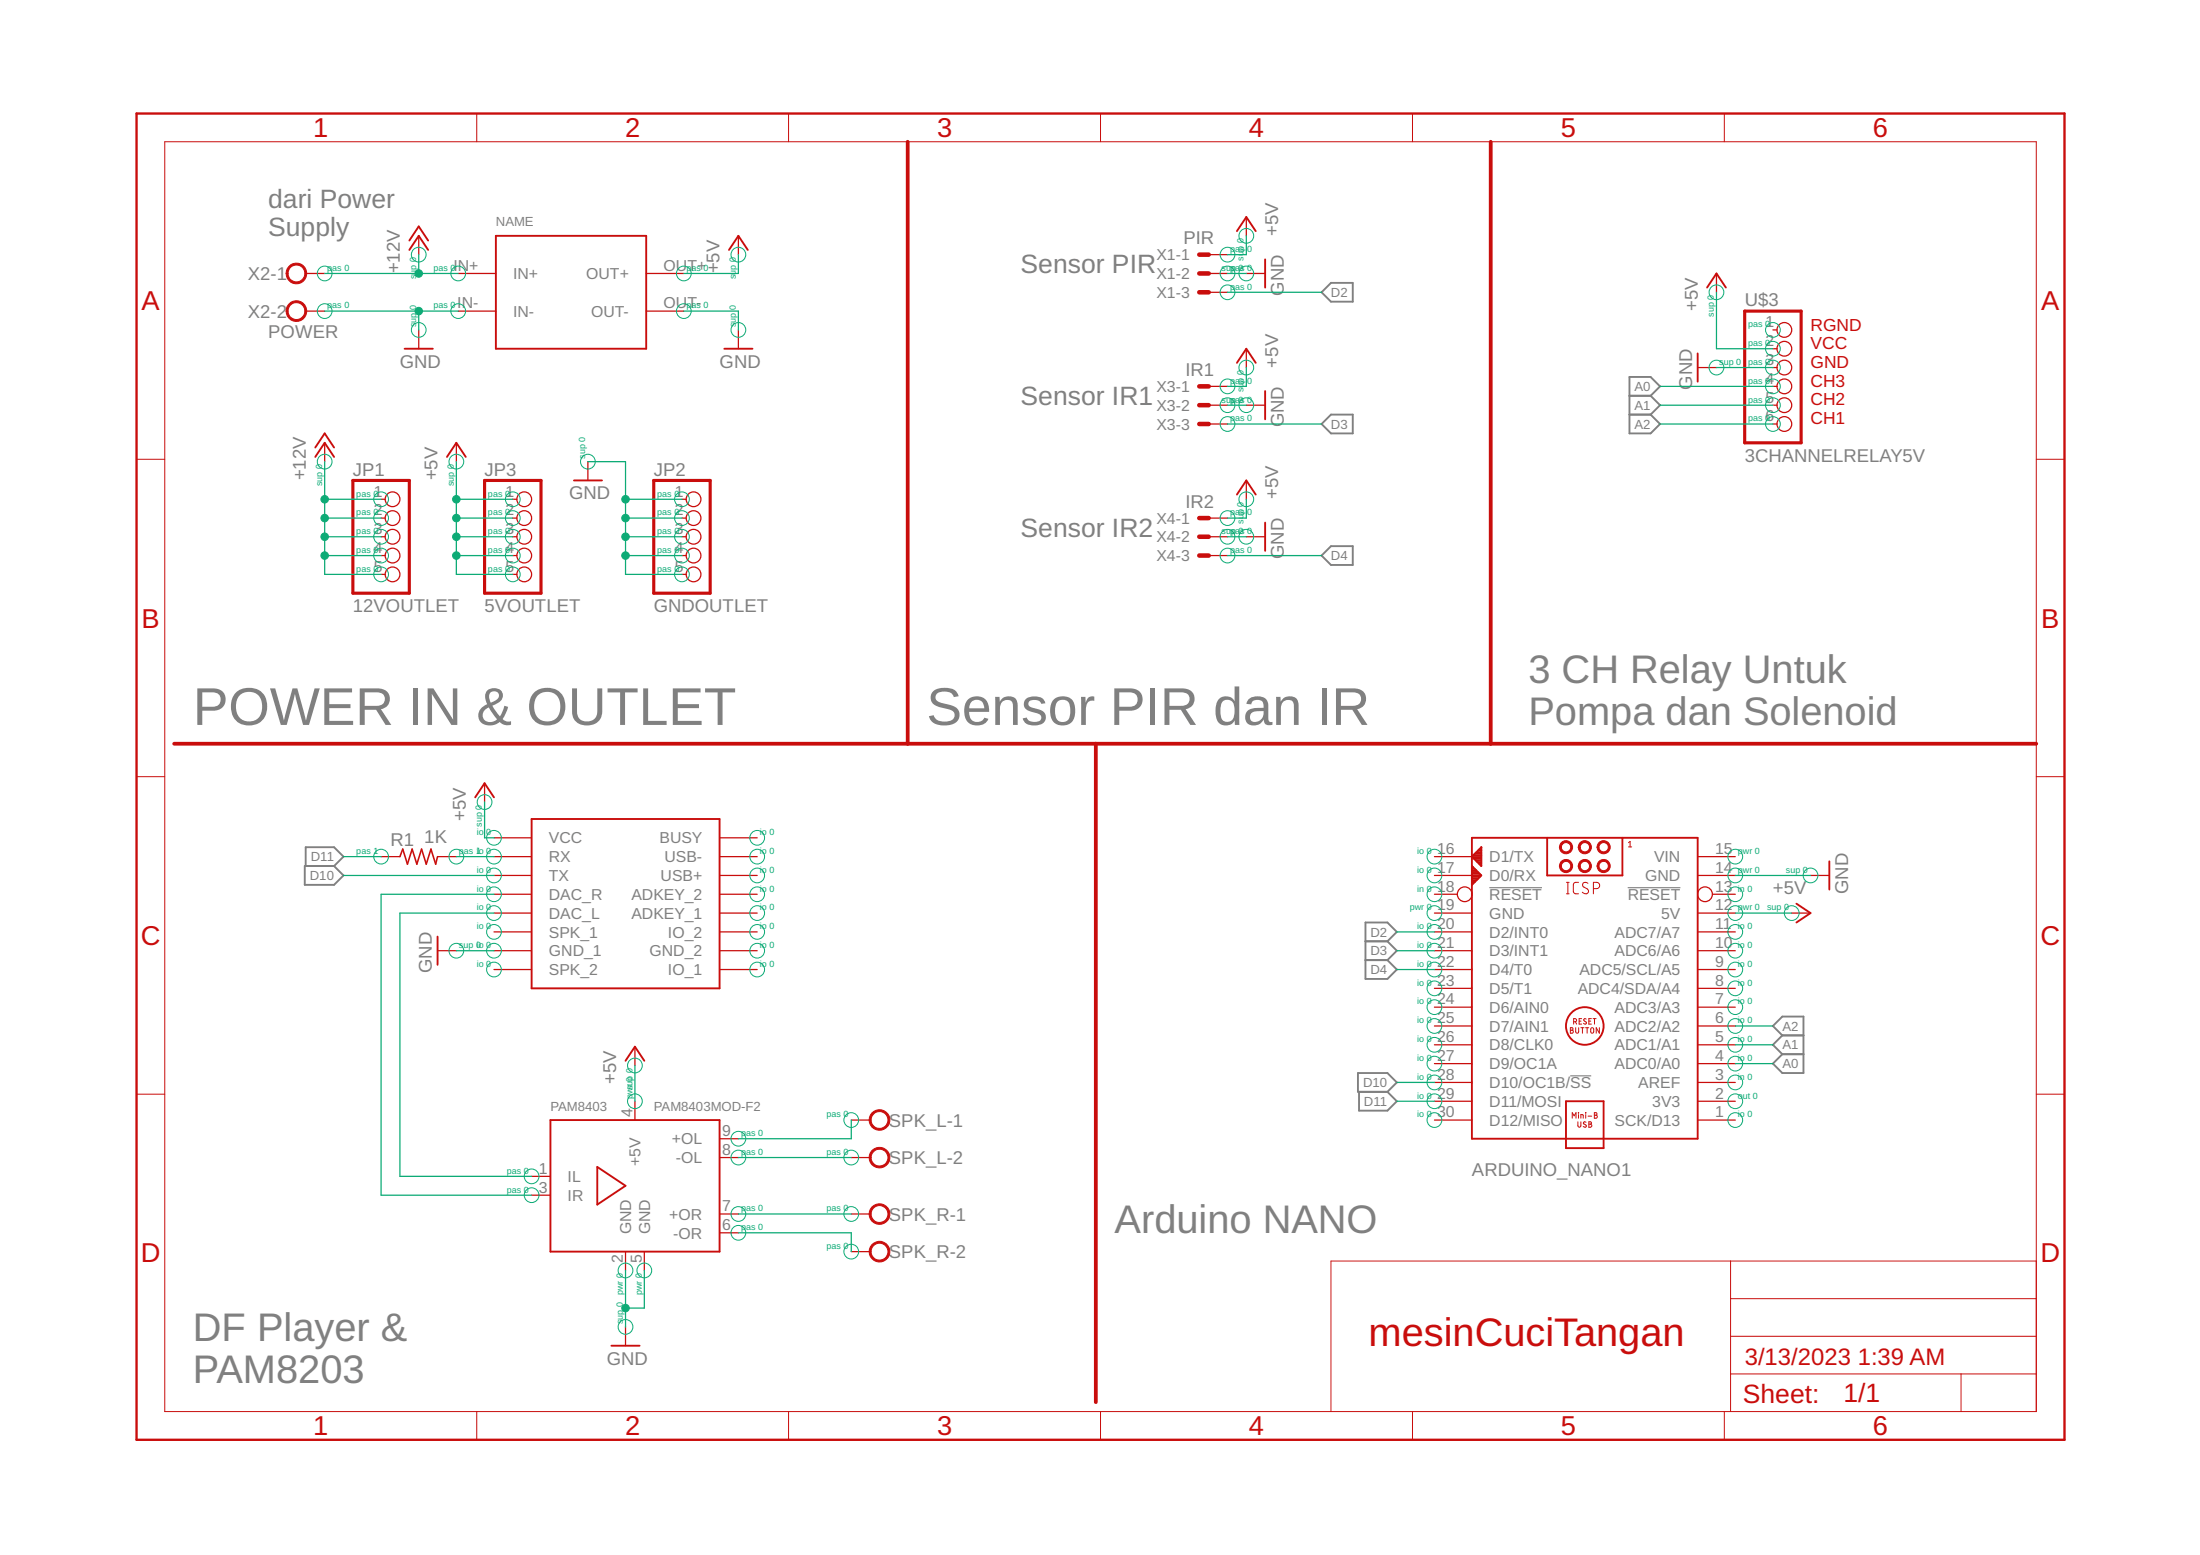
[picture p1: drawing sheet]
<svg xmlns="http://www.w3.org/2000/svg" width="297mm" height="210mm" viewBox="0 0 297 210" stroke-linecap="round" stroke-linejoin="round" font-family="sans-serif">
<path d="M201.1 119.8h7.1M219.8 119.8h7.1M212 145.2h2.8" fill="none" stroke="#808080" stroke-width=".15"/>
<g fill="none" stroke="#808080" stroke-width=".25">
<path d="M179.7 38.2h2.9v2.5h-2.9l-1.3-1.2zM178.4 57.2l1.3-1.2h2.9v2.5h-2.9zM220 56h2.9M220 53.4h2.9M222.9 53.4l1.2-1.2-1.2-1.3h-2.9v7.6h2.9l1.2-1.3-1.2-1.2M222.9 53.4l1.2 1.3-1.2 1.3M178.4 75l1.3-1.3h2.9v2.6h-2.9zM41.1 116.9h4l1.3 1.3-1.3 1.2h-4zM41.3 116.9v-2.5h3.8l1.3 1.2-1.3 1.3M184.4 127.1h2.9M184.4 129.6h2.9M187.3 127.1l1.3-1.3-1.3-1.3h-2.9v7.6h2.9l1.3-1.2-1.3-1.3"/>
<path d="M187.3 127.1l1.3 1.2-1.3 1.3M240.6 139.8l-1.2-1.3 1.2-1.3h2.9v7.6h-2.9l-1.2-1.2 1.2-1.3M240.6 139.8h2.9M240.6 139.8l-1.2 1.2 1.2 1.3M183.3 144.8h4l1.3 1.3-1.3 1.3h-4zM183.5 147.4v2.5h3.8l1.3-1.2-1.3-1.3M240.6 142.3h2.9"/>
</g>
<path d="M122.6 19.1v81.3M201.3 19.1v81.3M23.5 100.4h251.4M148 100.4v88.9" fill="none" stroke="#c90d0c" stroke-width=".51"/>
<path d="M161.9 34.4h1.3M161.9 36.9h1.3M161.9 39.5h1.3M161.9 52.2h1.3M161.9 54.7h1.3M161.9 57.2h1.3M161.9 69.9h1.3M161.9 72.5h1.3M161.9 75h1.3" fill="none" stroke="#c90d0c" stroke-width=".61"/>
<g fill="none" stroke="#c90d0c" stroke-width=".17">
<path d="M41.3 36.9h2.5M56.5 31.8v2.6M61.9 36.9h5.1M87.2 36.9h5.1M99.7 31.8v2.6M163.2 34.4h2.5M163.2 36.9h2.5M163.2 39.5h2.5M168.3 36.9h2.5M168.3 29.3v2.5M231.8 36.9v2.6M41.3 42h2.5"/>
<path d="M43.8 59.8v2.5M56.5 44.5v2.6M61.6 59.8v2.5M61.9 42h5.1M87.2 42h5.1M99.7 44.5v2.6M163.2 52.2h2.5M163.2 54.7h2.5M163.2 57.2h2.5M168.3 54.7h2.5M168.3 47.1v2.5M229.2 49.6h2.6"/>
<path d="M239.4 52.2h.5M239.4 54.7h.5M239.4 57.2h.5M239.4 44.5h.5M239.4 47.1h.5M239.4 49.6h.5M51.5 69.9h.5M51.5 72.5h.5M51.5 75h.5M51.5 67.4h.5M51.5 77.5h.5M69.2 69.9h.6"/>
<path d="M69.2 72.5h.6M69.2 75h.6M69.2 67.4h.6M69.2 77.5h.6M79.4 62.3v2.6M92.1 69.9h.5M92.1 72.5h.5M92.1 75h.5M92.1 67.4h.5M92.1 77.5h.5M163.2 69.9h2.5M163.2 72.5h2.5"/>
<path d="M163.2 75h2.5M168.3 72.5h2.5M168.3 64.9v2.5M51.5 115.6h2.5M59.1 115.6h2.5M65.4 105.7v2.6M66.7 115.6h5.1M66.7 118.2h5.1M66.7 113.1h5.1M97.2 115.6h5M97.2 118.2h5M97.2 113.1h5"/>
<path d="M193.7 115.6h5M193.7 118.2h5M229.2 115.6h5.1M229.2 118.2h5.1M244.5 118.2h2.5M59.1 128.3h2.5M66.7 120.7h5.1M66.7 123.3h5.1M66.7 125.8h5.1M66.7 128.3h5.1M66.7 130.9h5.1M97.2 120.7h5"/>
<path d="M97.2 123.3h5M97.2 125.8h5M97.2 128.3h5M97.2 130.9h5M193.7 120.7h3.1M193.7 123.3h5M193.7 125.8h5M193.7 128.3h5M193.7 130.9h5M193.7 133.4h5M193.7 136h5M193.7 138.5h5"/>
<path d="M229.2 123.3h5.1M229.2 125.8h5.1M229.2 128.3h5.1M229.2 130.9h5.1M229.2 133.4h5.1M229.2 136h5.1M229.2 138.5h5.1M231.2 120.7h3.1M241.9 123.3h2.6M71.8 158.8h2.5M85.7 141.3v2.5M85.7 148.7v2.5"/>
<path d="M97.2 153.7h2.5M97.2 156.3h2.5M114.9 151.2h2.6M114.9 156.3h2.6M193.7 141h5M193.7 143.6h5M193.7 146.1h5M193.7 148.7h5M193.7 151.2h5M229.2 141h5.1M229.2 143.6h5.1M229.2 146.1h5.1"/>
<path d="M229.2 148.7h5.1M229.2 151.2h5.1M71.8 161.3h2.5M84.5 169v2.5M84.5 179.1v2.6M87 169v2.5M97.2 163.9h2.5M97.2 166.4h2.5M114.9 163.9h2.6M114.9 169h2.6"/>
<circle cx="240.9" cy="52.2" r=".99"/>
<circle cx="240.9" cy="49.6" r=".99"/>
<circle cx="240.9" cy="44.5" r=".99"/>
<circle cx="240.9" cy="47.1" r=".99"/>
<circle cx="240.9" cy="54.7" r=".99"/>
<circle cx="240.9" cy="57.2" r=".99"/>
<circle cx="53" cy="69.9" r=".99"/>
<circle cx="53" cy="72.5" r=".99"/>
<circle cx="53" cy="67.4" r=".99"/>
<circle cx="53" cy="77.5" r=".99"/>
<circle cx="53" cy="75" r=".99"/>
<circle cx="70.8" cy="72.5" r=".99"/>
<circle cx="70.8" cy="67.4" r=".99"/>
<circle cx="70.8" cy="75" r=".99"/>
<circle cx="70.8" cy="69.9" r=".99"/>
<circle cx="70.8" cy="77.5" r=".99"/>
<circle cx="93.6" cy="69.9" r=".99"/>
<circle cx="93.6" cy="67.4" r=".99"/>
<circle cx="93.6" cy="72.5" r=".99"/>
<circle cx="93.6" cy="75" r=".99"/>
<circle cx="93.6" cy="77.5" r=".99"/>
<circle cx="197.8" cy="120.7" r=".99"/>
<circle cx="230.2" cy="120.7" r=".99"/>
</g>
<g fill="none" stroke="#c90d0c" stroke-width=".25">
<path d="M55.3 33.7l1.2-1.9 1.3 1.9M55.3 32.5l1.2-1.9 1.3 1.9M67 31.8h20.2v15.3h-20.2zM98.4 33.7l1.3-1.9 1.3 1.9M167 31.2l1.3-1.9 1.2 1.9M170.8 35v3.8M230.5 38.8l1.3-1.9 1.2 1.9M54.6 47.1h3.8M97.8 47.1h3.8M167 49l1.3-1.9 1.2 1.9M170.8 52.8v3.8M229.2 47.7v3.8"/>
<path d="M42.6 61.7l1.2-1.9 1.3 1.9M42.6 60.4l1.2-1.9 1.3 1.9M60.3 61.7l1.3-1.9 1.3 1.9M77.5 64.9h3.8M167 66.8l1.3-1.9 1.2 1.9M170.8 70.5v3.9M64.2 107.6l1.2-1.9 1.3 1.9M71.8 110.6h25.4v22.8h-25.4zM198.7 113.1h30.5v40.6h-30.5zM198.7 115.6l1.3-1.2v2.5zM198.7 116.9l1.3 1.3-1.3 1.2M198.7 119.3h.2"/>
<path d="M198.7 119h.5M198.7 118.8h.7M198.7 118.6h.9M198.7 118.4h1.1M198.7 118.2h1.3M198.7 117.9h1.1M198.7 117.7h.8M198.7 117.5h.6M198.7 117.3h.4M198.7 117h.2M198.8 115.7h1.2M198.9 115.5h1.1"/>
<path d="M199 115.9h1M199.1 115.3h.9M199.3 116.1h.7M199.3 115h.7M199.5 116.4h.5M199.6 114.8h.4M199.7 116.6h.3M199.8 114.6h.2M199.9 116.8h.1M200 114.4h.1M208.9 113.1v5.1h10.2v-5.1M247 116.3v3.8"/>
<path d="M59.1 126.4v3.8M242.5 122l2 1.3-2 1.2M74.3 151.2h22.9v17.8h-22.9zM80.6 157.5l3.9 2.6-3.9 2.5zM84.5 143.2l1.2-1.9 1.3 1.9M211.4 148.7h5.1v6.3h-5.1zM82.5 181.7h3.9"/>
<circle cx="214" cy="138.5" r="2.54"/>
</g>
<g fill="none" stroke="#c90d0c" stroke-width=".14">
<path d="M22.2 19.1h252.7v171.4h-252.7zM64.4 15.3v3.8M106.5 15.3v3.8M148.6 15.3v3.8M190.7 15.3v3.8M232.8 15.3v3.8M18.4 62h3.8M274.9 62h3.8M18.4 104.8h3.8M211.5 119.1h.4M211.7 119.1v1.5M213.1 119.1h-.3a.33 .33 0 0 0-.4 .3v1l.2 .2h.5"/>
<path d="M214.4 119.2a.4 .4 0 0 0-.6-.1 .4 .4 0 0 0-.1 .6l.6 .3a.39 .39 0 0 1 .1 .6 .39 .39 0 0 1-.6-.1l-.2-.1M215.1 120h.5a.42 .42 0 0 0 .4-.5 .42 .42 0 0 0-.4-.4h-.5v1.5M219.9 113.7l.2-.1v.7M219.9 114.3h.4M274.9 104.8h3.8M211.5 120.6h.4M212 138.7l.4 .1v.2l-.2 .1a.2 .2 0 0 1 .2 .2 .2 .2 0 0 1-.2 .2h-.2zM212 139.1h.2M212.5 137.9h.2a.21 .21 0 0 0 .2-.2 .21 .21 0 0 0-.2-.2h-.2v.7M212.7 137.9l.2 .3M212.7 138.7v.6a.2 .2 0 0 0 .2 .2 .2 .2 0 0 0 .2-.2v-.6M213.2 137.8h.3"/>
<path d="M213.4 138.7h.5M213.6 137.5h-.4v.7h.4M213.7 138.7v.8M214.1 138.7h.4M214.2 137.6l-.2-.1-.2 .2 .4 .3v.2h-.2l-.2-.1M214.3 138.7v.8M214.5 137.8h.3M214.9 138.7a.21 .21 0 0 1 .3 .2v.4a.2 .2 0 0 1-.2 .2 .2 .2 0 0 1-.2-.2zM214.9 137.5h-.4v.7h.4M215.1 137.5h.4M215.3 137.5v.7M215.9 138.7v.8l-.4-.8v.8"/>
<path d="M18.4 147.7h3.8M212.3 150.9v-.7l.2 .4 .3-.4v.7M213 151.4l.1 .7a.2 .2 0 0 0 .2 .1 .2 .2 0 0 0 .1-.2v-.6M213.1 150.2h.1M213.1 150.5v.4M213.4 150.9v-.4h.4v.4M214.1 150.2h.1M214.1 150.5v.4M214.1 151.5l-.2-.1-.1 .2 .4 .3v.2l-.2 .1-.2-.1M214.4 150.7h.5M214.5 151.4l.4 .1v.2h-.2a.21 .21 0 0 1 .2 .3 .21 .21 0 0 1-.2 .2h-.2zM214.5 151.7h.2"/>
<path d="M215.3 150.2l.3 .1v.2h-.1l.1 .1v.3h-.3zM215.3 150.5h.2M274.9 147.7h3.8M233.7 170.2v20.3M233.7 175.3h41.2M274.9 170.2h-95.2v20.3M64.4 190.5v3.9M106.5 190.5v3.9M148.6 190.5v3.9M190.7 190.5v3.9M232.8 190.5v3.9M233.7 185.5h41.2"/>
<path d="M233.7 180.4h41.2M264.8 185.5v5"/>
</g>
<g fill="#c90d0c" stroke="#c90d0c" stroke-width=".14">
<path d="M210.7 116.4a.9 .9 0 0 1 1.5 0 .9 .9 0 0 1-.5 1.4 .9 .9 0 0 1-1.2-.9h.3a.64 .64 0 0 1 .9-.6 .64 .64 0 0 1 .2 1 .64 .64 0 0 1-1.1-.2v-.2h-.3z" fill-rule="evenodd"/>
<path d="M213.3 113.8a.9 .9 0 0 1 1.4 .1 .9 .9 0 0 1-.5 1.3 .9 .9 0 0 1-1.1-.8h.2a.64 .64 0 0 1 .9-.6 .64 .64 0 0 1 .2 1 .64 .64 0 0 1-1-.2l-.1-.2h-.2z" fill-rule="evenodd"/>
<path d="M215.8 113.8a.9 .9 0 0 1 1.5 .1 .9 .9 0 0 1-.5 1.3 .9 .9 0 0 1-1.2-.8h.3a.64 .64 0 0 1 .9-.6 .64 .64 0 0 1 .2 1 .64 .64 0 0 1-1.1-.2v-.2h-.3z" fill-rule="evenodd"/>
<path d="M210.7 113.8a.9 .9 0 0 1 1.5 .1 .9 .9 0 0 1-.5 1.3 .9 .9 0 0 1-1.2-.8h.3a.64 .64 0 0 1 .9-.6 .64 .64 0 0 1 .2 1 .64 .64 0 0 1-1.1-.2v-.2h-.3z" fill-rule="evenodd"/>
<path d="M215.8 116.4a.9 .9 0 0 1 1.5 0 .9 .9 0 0 1-.5 1.4 .9 .9 0 0 1-1.2-.9h.3a.64 .64 0 0 1 .9-.6 .64 .64 0 0 1 .2 1 .64 .64 0 0 1-1.1-.2v-.2h-.3z" fill-rule="evenodd"/>
<path d="M213.3 116.4a.9 .9 0 0 1 1.4 0 .9 .9 0 0 1-.5 1.4 .9 .9 0 0 1-1.1-.9h.2a.64 .64 0 0 1 .9-.6 .64 .64 0 0 1 .2 1 .64 .64 0 0 1-1-.2l-.1-.2h-.2z" fill-rule="evenodd"/>
<path d="M39 36a1.39 1.39 0 0 1 2.2 .2 1.39 1.39 0 0 1-.8 2.1 1.39 1.39 0 0 1-1.8-1.4h.3a1.14 1.14 0 0 1 1.6-1.1 1.14 1.14 0 0 1 .3 1.9 1.14 1.14 0 0 1-1.9-.5v-.3h-.3l.2-.7z" fill-rule="evenodd"/>
<path d="M39 41a1.39 1.39 0 0 1 2.2 .3 1.39 1.39 0 0 1-.8 2 1.39 1.39 0 0 1-1.8-1.3h.3a1.14 1.14 0 0 1 1.6-1.1 1.14 1.14 0 0 1 .3 1.9 1.14 1.14 0 0 1-1.9-.5v-.3h-.3l.2-.7z" fill-rule="evenodd"/>
<path d="M117.7 150.2a1.4 1.4 0 0 1 2.3 .3 1.4 1.4 0 0 1-.9 2 1.4 1.4 0 0 1-1.8-1.3h.3a1.15 1.15 0 0 1 1.6-1.1 1.15 1.15 0 0 1 .3 1.9 1.15 1.15 0 0 1-1.9-.5v-.3h-.3l.1-.4z" fill-rule="evenodd"/>
<path d="M117.7 155.3a1.4 1.4 0 0 1 2.3 .2 1.4 1.4 0 0 1-.9 2.1 1.4 1.4 0 0 1-1.8-1.3h.3a1.15 1.15 0 0 1 1.6-1.1 1.15 1.15 0 0 1 .3 1.9 1.15 1.15 0 0 1-1.9-.6v-.2h-.3l.2-.7z" fill-rule="evenodd"/>
<path d="M117.7 162.9a1.4 1.4 0 0 1 2.3 .3 1.4 1.4 0 0 1-.9 2 1.4 1.4 0 0 1-1.8-1.3h.3a1.15 1.15 0 0 1 1.6-1.1 1.15 1.15 0 0 1 .3 1.9 1.15 1.15 0 0 1-1.9-.5v-.3h-.3l.2-.7z" fill-rule="evenodd"/>
<path d="M117.7 168a1.4 1.4 0 0 1 2.3 .2 1.4 1.4 0 0 1-.9 2.1 1.4 1.4 0 0 1-1.8-1.3h.3a1.15 1.15 0 0 1 1.6-1.1 1.15 1.15 0 0 1 .3 1.9 1.15 1.15 0 0 1-1.9-.6v-.2h-.3l.2-.7z" fill-rule="evenodd"/>
</g>
<path d="M235.6 42h7.6v17.8h-7.6zM47.6 64.9h7.7v15.2h-7.7zM65.4 64.9h7.6v15.2h-7.6zM88.3 64.9h7.6v15.2h-7.6z" fill="none" stroke="#c90d0c" stroke-width=".42"/>
<path d="M54 115.6l.4-1 .6 2 .6-2 .7 2 .6-2 .7 2 .6-2 .6 2 .3-1" fill="none" stroke="#c90d0c" stroke-width=".21"/>
<path d="M18.4 15.3h260.3v179.1h-260.3z" fill="none" stroke="#c90d0c" stroke-width=".32"/>
<g fill="none" stroke="#0dab76" stroke-width=".14">
<circle cx="43.8" cy="36.9" r=".99"/>
<circle cx="56.5" cy="34.4" r=".99"/>
<circle cx="61.9" cy="36.9" r=".99"/>
<circle cx="92.3" cy="36.9" r=".99"/>
<circle cx="99.7" cy="34.4" r=".99"/>
<circle cx="165.7" cy="34.4" r=".99"/>
<circle cx="165.7" cy="36.9" r=".99"/>
<circle cx="165.7" cy="39.5" r=".99"/>
<circle cx="168.3" cy="36.9" r=".99"/>
<circle cx="168.3" cy="31.8" r=".99"/>
<circle cx="231.8" cy="39.5" r=".99"/>
<circle cx="43.8" cy="42" r=".99"/>
<circle cx="56.5" cy="44.5" r=".99"/>
<circle cx="61.9" cy="42" r=".99"/>
<circle cx="92.3" cy="42" r=".99"/>
<circle cx="99.7" cy="44.5" r=".99"/>
<circle cx="165.7" cy="54.7" r=".99"/>
<circle cx="165.7" cy="52.2" r=".99"/>
<circle cx="165.7" cy="57.2" r=".99"/>
<circle cx="168.3" cy="54.7" r=".99"/>
<circle cx="168.3" cy="49.6" r=".99"/>
<circle cx="231.8" cy="49.6" r=".99"/>
<circle cx="239.4" cy="49.6" r=".99"/>
<circle cx="239.4" cy="44.5" r=".99"/>
<circle cx="239.4" cy="47.1" r=".99"/>
<circle cx="239.4" cy="52.2" r=".99"/>
<circle cx="239.4" cy="54.7" r=".99"/>
<circle cx="239.4" cy="57.2" r=".99"/>
<circle cx="43.8" cy="62.3" r=".99"/>
<circle cx="51.5" cy="72.5" r=".99"/>
<circle cx="51.5" cy="67.4" r=".99"/>
<circle cx="51.5" cy="75" r=".99"/>
<circle cx="51.5" cy="69.9" r=".99"/>
<circle cx="51.5" cy="77.5" r=".99"/>
<circle cx="61.6" cy="62.3" r=".99"/>
<circle cx="69.2" cy="77.5" r=".99"/>
<circle cx="69.2" cy="67.4" r=".99"/>
<circle cx="69.2" cy="69.9" r=".99"/>
<circle cx="69.2" cy="72.5" r=".99"/>
<circle cx="69.2" cy="75" r=".99"/>
<circle cx="79.4" cy="62.3" r=".99"/>
<circle cx="92.1" cy="72.5" r=".99"/>
<circle cx="92.1" cy="67.4" r=".99"/>
<circle cx="92.1" cy="69.9" r=".99"/>
<circle cx="92.1" cy="77.5" r=".99"/>
<circle cx="92.1" cy="75" r=".99"/>
<circle cx="165.7" cy="72.5" r=".99"/>
<circle cx="165.7" cy="75" r=".99"/>
<circle cx="165.7" cy="69.9" r=".99"/>
<circle cx="168.3" cy="72.5" r=".99"/>
<circle cx="168.3" cy="67.4" r=".99"/>
<circle cx="51.5" cy="115.6" r=".99"/>
<circle cx="61.6" cy="115.6" r=".99"/>
<circle cx="65.4" cy="108.3" r=".99"/>
<circle cx="66.7" cy="113.1" r=".99"/>
<circle cx="66.7" cy="115.6" r=".99"/>
<circle cx="66.7" cy="118.2" r=".99"/>
<circle cx="102.2" cy="113.1" r=".99"/>
<circle cx="102.2" cy="118.2" r=".99"/>
<circle cx="102.2" cy="115.6" r=".99"/>
<circle cx="193.7" cy="118.2" r=".99"/>
<circle cx="193.7" cy="115.6" r=".99"/>
<circle cx="234.3" cy="118.2" r=".99"/>
<circle cx="234.3" cy="115.6" r=".99"/>
<circle cx="244.5" cy="118.2" r=".99"/>
<circle cx="61.6" cy="128.3" r=".99"/>
<circle cx="66.7" cy="123.3" r=".99"/>
<circle cx="66.7" cy="128.3" r=".99"/>
<circle cx="66.7" cy="120.7" r=".99"/>
<circle cx="66.7" cy="125.8" r=".99"/>
<circle cx="66.7" cy="130.9" r=".99"/>
<circle cx="102.2" cy="123.3" r=".99"/>
<circle cx="102.2" cy="128.3" r=".99"/>
<circle cx="102.2" cy="130.9" r=".99"/>
<circle cx="102.2" cy="125.8" r=".99"/>
<circle cx="102.2" cy="120.7" r=".99"/>
<circle cx="193.7" cy="136" r=".99"/>
<circle cx="193.7" cy="123.3" r=".99"/>
<circle cx="193.7" cy="133.4" r=".99"/>
<circle cx="193.7" cy="138.5" r=".99"/>
<circle cx="193.7" cy="120.7" r=".99"/>
<circle cx="193.7" cy="125.8" r=".99"/>
<circle cx="193.7" cy="128.3" r=".99"/>
<circle cx="193.7" cy="130.9" r=".99"/>
<circle cx="234.3" cy="136" r=".99"/>
<circle cx="234.3" cy="130.9" r=".99"/>
<circle cx="234.3" cy="125.8" r=".99"/>
<circle cx="234.3" cy="123.3" r=".99"/>
<circle cx="234.3" cy="120.7" r=".99"/>
<circle cx="234.3" cy="133.4" r=".99"/>
<circle cx="234.3" cy="128.3" r=".99"/>
<circle cx="234.3" cy="138.5" r=".99"/>
<circle cx="241.9" cy="123.3" r=".99"/>
<circle cx="71.8" cy="158.8" r=".99"/>
<circle cx="85.7" cy="148.7" r=".99"/>
<circle cx="85.7" cy="143.8" r=".99"/>
<circle cx="99.7" cy="153.7" r=".99"/>
<circle cx="99.7" cy="156.3" r=".99"/>
<circle cx="114.9" cy="151.2" r=".99"/>
<circle cx="114.9" cy="156.3" r=".99"/>
<circle cx="193.7" cy="146.1" r=".99"/>
<circle cx="193.7" cy="143.6" r=".99"/>
<circle cx="193.7" cy="141" r=".99"/>
<circle cx="193.7" cy="148.7" r=".99"/>
<circle cx="193.7" cy="151.2" r=".99"/>
<circle cx="234.3" cy="151.2" r=".99"/>
<circle cx="234.3" cy="148.7" r=".99"/>
<circle cx="234.3" cy="146.1" r=".99"/>
<circle cx="234.3" cy="143.6" r=".99"/>
<circle cx="234.3" cy="141" r=".99"/>
<circle cx="71.8" cy="161.3" r=".99"/>
<circle cx="84.5" cy="171.5" r=".99"/>
<circle cx="84.5" cy="179.1" r=".99"/>
<circle cx="87" cy="171.5" r=".99"/>
<circle cx="99.7" cy="166.4" r=".99"/>
<circle cx="99.7" cy="163.9" r=".99"/>
<circle cx="114.9" cy="169" r=".99"/>
<circle cx="114.9" cy="163.9" r=".99"/>
</g>
<g fill="none" stroke="#0dab76" stroke-width=".17">
<path d="M43.8 36.9h18.1M56.5 34.4v2.5M99.7 34.4v2.5h-7.4M165.7 36.9h2.6M165.7 39.5h12.7M168.3 31.8v2.6h-2.6M231.8 39.5v7.6h7.6M43.8 42h18.1M56.5 42v2.5M92.3 42h7.4v2.5M165.7 54.7h2.6M165.7 57.2h12.7"/>
<path d="M168.3 49.6v2.6h-2.6M224.1 54.7h15.3M224.1 52.2h15.3M224.1 57.2h15.3M231.8 49.6h7.6M43.8 62.3v15.2h7.7M43.8 67.4h7.7M43.8 69.9h7.7M43.8 72.5h7.7M43.8 75h7.7M61.6 62.3v15.2h7.6M61.6 67.4h7.6"/>
<path d="M61.6 69.9h7.6M61.6 72.5h7.6M61.6 75h7.6M79.4 62.3h5.1v15.2h7.6M84.5 67.4h7.6M84.5 69.9h7.6M84.5 72.5h7.6M84.5 75h7.6M165.7 72.5h2.6M165.7 75h12.7M168.3 67.4v2.5h-2.6M46.4 118.2h20.3"/>
<path d="M46.4 115.6h5.1M61.6 115.6h5.1M65.4 108.3v4.8h1.3M234.3 118.2h10.2M61.6 128.3h5.1M66.7 123.3h-12.7v35.5h17.8M66.7 120.7h-15.2v40.6h20.3M188.6 128.3h5.1M188.6 125.8h5.1M188.6 130.9h5.1M234.3 123.3h7.6M234.3 138.5h5.1"/>
<path d="M85.7 143.8v4.9M99.7 156.3h15.2M114.9 151.2v2.5h-15.2M188.6 146.1h5.1M188.6 148.7h5.1M234.3 141h5.1M234.3 143.6h5.1M84.5 171.5v7.6M87 171.5v5.1h-2.5M99.7 163.9h15.2M99.7 166.4h15.2v2.6"/>
</g>
<g fill="#0dab76" stroke="#0dab76" stroke-width=".14">
<circle cx="56.5" cy="36.9" r=".51"/>
<circle cx="43.8" cy="67.4" r=".51"/>
<circle cx="43.8" cy="69.9" r=".51"/>
<circle cx="43.8" cy="72.5" r=".51"/>
<circle cx="43.8" cy="75" r=".51"/>
<circle cx="56.5" cy="42" r=".51"/>
<circle cx="84.5" cy="67.4" r=".51"/>
<circle cx="84.5" cy="69.9" r=".51"/>
<circle cx="84.5" cy="72.5" r=".51"/>
<circle cx="84.5" cy="75" r=".51"/>
<circle cx="84.5" cy="176.6" r=".51"/>
<circle cx="61.6" cy="67.4" r=".51"/>
<circle cx="61.6" cy="69.9" r=".51"/>
<circle cx="61.6" cy="72.5" r=".51"/>
<circle cx="61.6" cy="75" r=".51"/>
</g>
<g font-size="7.2" fill="#808080">
<text x="26.1" y="97.9">POWER IN &amp; OUTLET</text>
<text x="125.1" y="97.9">Sensor PIR dan IR</text>
</g>
<g font-size="5.4" fill="#808080">
<text x="206.4" y="92.1">3 CH Relay Untuk</text>
<text x="206.4" y="97.9">Pompa dan Solenoid</text>
<text x="150.5" y="166.4">Arduino NANO</text>
<text x="26.1" y="181">DF Player &amp;</text>
<text x="26.1" y="186.7">PAM8203</text>
</g>
<text font-size="5.4" fill="#c90d0c" x="184.8" y="181.7">mesinCuciTangan</text>
<g font-size="3.7" fill="#c90d0c">
<text x="42.3" y="18.5">1</text>
<text x="84.4" y="18.5">2</text>
<text x="126.5" y="18.5">3</text>
<text x="168.6" y="18.5">4</text>
<text x="210.7" y="18.5">5</text>
<text x="252.9" y="18.5">6</text>
<text x="19.1" y="41.9">A</text>
<text x="275.6" y="41.9">A</text>
<text x="19.1" y="84.7">B</text>
<text x="275.6" y="84.7">B</text>
<text x="19" y="127.6">C</text>
<text x="275.5" y="127.6">C</text>
<text x="19" y="170.4">D</text>
<text x="275.5" y="170.4">D</text>
<text x="42.3" y="193.7">1</text>
<text x="84.4" y="193.7">2</text>
<text x="126.5" y="193.7">3</text>
<text x="168.6" y="193.7">4</text>
<text x="210.7" y="193.7">5</text>
<text x="252.9" y="193.7">6</text>
</g>
<g font-size="3.6" fill="#808080">
<text x="36.2" y="28">dari Power</text>
<text x="36.2" y="31.8">Supply</text>
<text x="137.8" y="36.9">Sensor PIR</text>
<text x="137.8" y="54.7">Sensor IR1</text>
<text x="137.8" y="72.5">Sensor IR2</text>
</g>
<g font-size="3.6" fill="#c90d0c">
<text x="235.3" y="189.4">Sheet:</text>
<text x="248.9" y="189.3">1/1</text>
</g>
<g font-size="3.2" fill="#c90d0c">
<text x="235.6" y="184.2">3/13/2023</text>
<text x="250.8" y="184.2">1:39 AM</text>
</g>
<g font-size="2.5" fill="#808080">
<text x="159.8" y="33">PIR</text>
<text x="172.6" y="31.8" transform="rotate(-90 172.6 31.8)">+5V</text>
<text x="33.5" y="37.8">X2-1</text>
<text x="54" y="36.9" transform="rotate(-90 54 36.9)">+12V</text>
<text x="97.2" y="36.9" transform="rotate(-90 97.2 36.9)">+5V</text>
<text x="173.3" y="39.9" transform="rotate(-90 173.3 39.9)">GND</text>
<text x="229.2" y="42" transform="rotate(-90 229.2 42)">+5V</text>
<text x="235.6" y="41.4">U$3</text>
<text x="33.5" y="42.9">X2-2</text>
<text x="36.2" y="45.7">POWER</text>
<text x="54" y="49.6">GND</text>
<text x="97.2" y="49.6">GND</text>
<text x="160.1" y="50.8">IR1</text>
<text x="172.6" y="49.6" transform="rotate(-90 172.6 49.6)">+5V</text>
<text x="228.5" y="52.6" transform="rotate(-90 228.5 52.6)">GND</text>
<text x="173.3" y="57.7" transform="rotate(-90 173.3 57.7)">GND</text>
<text x="41.3" y="64.8" transform="rotate(-90 41.3 64.8)">+12V</text>
<text x="47.6" y="64.2">JP1</text>
<text x="59.1" y="64.8" transform="rotate(-90 59.1 64.8)">+5V</text>
<text x="65.4" y="64.2">JP3</text>
<text x="88.3" y="64.2">JP2</text>
<text x="235.6" y="62.3">3CHANNELRELAY5V</text>
<text x="76.8" y="67.4">GND</text>
<text x="160.1" y="68.5">IR2</text>
<text x="172.6" y="67.4" transform="rotate(-90 172.6 67.4)">+5V</text>
<text x="173.3" y="75.5" transform="rotate(-90 173.3 75.5)">GND</text>
<text x="47.6" y="82.6">12VOUTLET</text>
<text x="65.4" y="82.6">5VOUTLET</text>
<text x="88.3" y="82.6">GNDOUTLET</text>
<text x="57.3" y="113.9">1K</text>
<text x="62.9" y="110.8" transform="rotate(-90 62.9 110.8)">+5V</text>
<text x="52.7" y="114.1">R1</text>
<text x="239.4" y="120.7">+5V</text>
<text x="249.5" y="120.7" transform="rotate(-90 249.5 120.7)">GND</text>
<text x="58.3" y="131.3" transform="rotate(-90 58.3 131.3)">GND</text>
<text x="83.2" y="146.4" transform="rotate(-90 83.2 146.4)">+5V</text>
<text x="120" y="152.1">SPK_L-1</text>
<text x="120" y="157.2">SPK_L-2</text>
<text x="198.7" y="158.8">ARDUINO_NANO1</text>
<text x="120" y="164.8">SPK_R-1</text>
<text x="120" y="169.8">SPK_R-2</text>
<text x="81.9" y="184.2">GND</text>
</g>
<g font-size="2.3" fill="#c90d0c">
<text x="244.5" y="44.6">RGND</text>
<text x="244.5" y="47.2">VCC</text>
<text x="244.5" y="49.7">GND</text>
<text x="244.5" y="52.2">CH3</text>
<text x="244.5" y="54.7">CH2</text>
<text x="244.5" y="57.2">CH1</text>
</g>
<g font-size="2.1" fill="#808080">
<text x="156.1" y="35.1">X1-1</text>
<text x="61.2" y="36.6">IN+</text>
<text x="61.7" y="41.6">IN-</text>
<text x="69.3" y="37.7">IN+</text>
<text x="79.1" y="37.7">OUT+</text>
<text x="89.6" y="36.6">OUT+</text>
<text x="89.6" y="41.6">OUT-</text>
<text x="156.1" y="37.7">X1-2</text>
<text x="156.1" y="40.2">X1-3</text>
<text x="69.3" y="42.8">IN-</text>
<text x="79.8" y="42.8">OUT-</text>
<text x="238.4" y="44.2">1</text>
<text x="238.4" y="46.7">2</text>
<text x="156.1" y="52.9">X3-1</text>
<text x="238.4" y="49.3">3</text>
<text x="238.4" y="51.8">4</text>
<text x="156.1" y="55.4">X3-2</text>
<text x="156.1" y="58">X3-3</text>
<text x="238.4" y="54.3">5</text>
<text x="238.4" y="56.9">6</text>
<text x="50.5" y="67">1</text>
<text x="50.5" y="69.6">2</text>
<text x="68.2" y="67">1</text>
<text x="68.2" y="69.6">2</text>
<text x="91.1" y="67">1</text>
<text x="91.1" y="69.6">2</text>
<text x="156.1" y="70.7">X4-1</text>
<text x="50.5" y="72.1">3</text>
<text x="50.5" y="74.6">4</text>
<text x="50.5" y="77.2">5</text>
<text x="68.2" y="72.1">3</text>
<text x="68.2" y="74.6">4</text>
<text x="68.2" y="77.2">5</text>
<text x="91.1" y="72.1">3</text>
<text x="91.1" y="74.6">4</text>
<text x="91.1" y="77.2">5</text>
<text x="156.1" y="73.2">X4-2</text>
<text x="156.1" y="75.8">X4-3</text>
<text x="74.1" y="113.9">VCC</text>
<text x="89" y="113.9">BUSY</text>
<text x="74.1" y="116.4">RX</text>
<text x="74.1" y="118.9">TX</text>
<text x="89.2" y="118.9">USB+</text>
<text x="89.7" y="116.4">USB-</text>
<text x="194" y="115.3">16</text>
<text x="194" y="117.8">17</text>
<text x="201.1" y="116.4">D1/TX</text>
<text x="201.1" y="118.9">D0/RX</text>
<text x="222.1" y="118.9">GND</text>
<text x="223.3" y="116.4">VIN</text>
<text x="231.6" y="117.8">14</text>
<text x="231.6" y="115.3">15</text>
<text x="74.1" y="121.5">DAC_R</text>
<text x="74.1" y="124">DAC_L</text>
<text x="85.3" y="121.5">ADKEY_2</text>
<text x="85.3" y="124">ADKEY_1</text>
<text x="194" y="120.4">18</text>
<text x="194" y="122.9">19</text>
<text x="194" y="125.4">20</text>
<text x="201.1" y="121.5">RESET</text>
<text x="201.1" y="124">GND</text>
<text x="219.8" y="121.5">RESET</text>
<text x="224.3" y="124">5V</text>
<text x="231.6" y="125.4">11</text>
<text x="231.6" y="122.9">12</text>
<text x="231.6" y="120.4">13</text>
<text x="74.1" y="126.6">SPK_1</text>
<text x="74.1" y="129.1">GND_1</text>
<text x="74.1" y="131.6">SPK_2</text>
<text x="87.7" y="129.1">GND_2</text>
<text x="90.2" y="126.6">IO_2</text>
<text x="90.2" y="131.6">IO_1</text>
<text x="194" y="128">21</text>
<text x="194" y="130.5">22</text>
<text x="201.1" y="126.6">D2/INT0</text>
<text x="201.1" y="129.1">D3/INT1</text>
<text x="201.1" y="131.6">D4/T0</text>
<text x="213.3" y="131.6">ADC5/SCL/A5</text>
<text x="218" y="129.1">ADC6/A6</text>
<text x="218" y="126.6">ADC7/A7</text>
<text x="231.6" y="130.5">9</text>
<text x="231.6" y="128">10</text>
<text x="194" y="133.1">23</text>
<text x="194" y="135.6">24</text>
<text x="201.1" y="134.2">D5/T1</text>
<text x="201.1" y="136.7">D6/AIN0</text>
<text x="213" y="134.2">ADC4/SDA/A4</text>
<text x="218" y="136.7">ADC3/A3</text>
<text x="231.6" y="135.6">7</text>
<text x="231.6" y="133.1">8</text>
<text x="194" y="138.1">25</text>
<text x="194" y="140.7">26</text>
<text x="194" y="143.2">27</text>
<text x="201.1" y="139.2">D7/AIN1</text>
<text x="201.1" y="141.8">D8/CLK0</text>
<text x="218" y="141.8">ADC1/A1</text>
<text x="218" y="139.2">ADC2/A2</text>
<text x="231.6" y="143.2">4</text>
<text x="231.6" y="140.7">5</text>
<text x="231.6" y="138.1">6</text>
<text x="194" y="145.7">28</text>
<text x="194" y="148.3">29</text>
<text x="201.1" y="144.3">D9/OC1A</text>
<text x="201.1" y="146.9">D10/OC1B/SS</text>
<text x="201.1" y="149.4">D11/MOSI</text>
<text x="218" y="144.3">ADC0/A0</text>
<text x="221.2" y="146.9">AREF</text>
<text x="223.1" y="149.4">3V3</text>
<text x="231.6" y="148.3">2</text>
<text x="231.6" y="145.7">3</text>
<text x="85.4" y="150.8" transform="rotate(-90 85.4 150.8)">4</text>
<text x="90.7" y="154.5">+OL</text>
<text x="97.5" y="153.4">9</text>
<text x="97.5" y="155.9">8</text>
<text x="194" y="150.8">30</text>
<text x="201.1" y="151.9">D12/MISO</text>
<text x="218" y="151.9">SCK/D13</text>
<text x="231.6" y="150.8">1</text>
<text x="72.8" y="158.4">1</text>
<text x="72.8" y="161">3</text>
<text x="76.6" y="159.6">IL</text>
<text x="86.5" y="157.4" transform="rotate(-90 86.5 157.4)">+5V</text>
<text x="91.2" y="157">-OL</text>
<text x="76.6" y="162.1">IR</text>
<text x="85.2" y="166.6" transform="rotate(-90 85.2 166.6)">GND</text>
<text x="87.8" y="166.6" transform="rotate(-90 87.8 166.6)">GND</text>
<text x="90.4" y="164.6">+OR</text>
<text x="90.9" y="167.2">-OR</text>
<text x="97.5" y="163.5">7</text>
<text x="97.5" y="166.1">6</text>
<text x="84.1" y="170.5" transform="rotate(-90 84.1 170.5)">2</text>
<text x="86.6" y="170.5" transform="rotate(-90 86.6 170.5)">5</text>
</g>
<g font-size="1.8" fill="#808080">
<text x="66.9" y="30.6">NAME</text>
<text x="179.7" y="40.1">D2</text>
<text x="220.7" y="52.8">A0</text>
<text x="179.7" y="57.9">D3</text>
<text x="220.7" y="57.9">A2</text>
<text x="220.7" y="55.3">A1</text>
<text x="179.7" y="75.6">D4</text>
<text x="41.8" y="118.8">D10</text>
<text x="41.9" y="116.3">D11</text>
<text x="185" y="126.4">D2</text>
<text x="185" y="129">D3</text>
<text x="185" y="131.5">D4</text>
<text x="240.6" y="139.1">A2</text>
<text x="240.6" y="141.7">A1</text>
<text x="74.3" y="149.9">PAM8403</text>
<text x="88.3" y="149.9">PAM8403MOD-F2</text>
<text x="184" y="146.7">D10</text>
<text x="184.2" y="149.3">D11</text>
<text x="240.6" y="144.2">A0</text>
</g>
<g font-size="1.2" fill="#0dab76">
<text x="166.1" y="34">pas</text>
<text x="167.9" y="35.2" transform="rotate(-90 167.9 35.2)">sup 0</text>
<text x="168.4" y="34">0</text>
<text x="44.2" y="36.6">pas 0</text>
<text x="44.2" y="41.6">pas 0</text>
<text x="56.2" y="41.9" transform="rotate(-90 56.2 41.9)">0</text>
<text x="56.2" y="37.7" transform="rotate(-90 56.2 37.7)">sup 0</text>
<text x="58.5" y="36.6">pas 0</text>
<text x="58.5" y="41.6">pas 0</text>
<text x="92.7" y="36.6">pas 0</text>
<text x="92.7" y="41.6">pas 0</text>
<text x="99.3" y="41.9" transform="rotate(-90 99.3 41.9)">0</text>
<text x="99.3" y="37.7" transform="rotate(-90 99.3 37.7)">sup 0</text>
<text x="164.9" y="36.6">suppa0s 0</text>
<text x="166.1" y="39.1">pas 0</text>
<text x="56.2" y="44.2" transform="rotate(-90 56.2 44.2)">sup</text>
<text x="99.3" y="44.2" transform="rotate(-90 99.3 44.2)">sup</text>
<text x="231.4" y="42.8" transform="rotate(-90 231.4 42.8)">sup 0</text>
<text x="236" y="44.2">pas 0</text>
<text x="236" y="46.7">pas 0</text>
<text x="166.1" y="51.8">pas</text>
<text x="167.9" y="52.9" transform="rotate(-90 167.9 52.9)">sup 0</text>
<text x="168.4" y="51.8">0</text>
<text x="232.1" y="49.3">sup 0</text>
<text x="236" y="49.3">pas 0</text>
<text x="236" y="51.8">pas 0</text>
<text x="164.9" y="54.3">suppa0s 0</text>
<text x="166.1" y="56.9">pas 0</text>
<text x="236" y="54.3">pas 0</text>
<text x="236" y="56.9">pas 0</text>
<text x="43.5" y="65.6" transform="rotate(-90 43.5 65.6)">sup 0</text>
<text x="61.3" y="65.6" transform="rotate(-90 61.3 65.6)">sup 0</text>
<text x="79" y="62" transform="rotate(-90 79 62)">sup 0</text>
<text x="48.1" y="67">pas 0</text>
<text x="48.1" y="69.6">pas 0</text>
<text x="65.9" y="67">pas 0</text>
<text x="65.9" y="69.6">pas 0</text>
<text x="88.7" y="67">pas 0</text>
<text x="88.7" y="69.6">pas 0</text>
<text x="166.1" y="69.6">pas</text>
<text x="167.9" y="70.7" transform="rotate(-90 167.9 70.7)">sup 0</text>
<text x="168.4" y="69.6">0</text>
<text x="48.1" y="72.1">pas 0</text>
<text x="48.1" y="74.6">pas 0</text>
<text x="48.1" y="77.2">pas 0</text>
<text x="65.9" y="72.1">pas 0</text>
<text x="65.9" y="74.6">pas 0</text>
<text x="65.9" y="77.2">pas 0</text>
<text x="88.7" y="72.1">pas 0</text>
<text x="88.7" y="74.6">pas 0</text>
<text x="88.7" y="77.2">pas 0</text>
<text x="164.9" y="72.1">suppa0s 0</text>
<text x="166.1" y="74.6">pas 0</text>
<text x="64.4" y="112.7">io</text>
<text x="65.1" y="111.6" transform="rotate(-90 65.1 111.6)">sup 0</text>
<text x="65.7" y="112.7">0</text>
<text x="102.6" y="112.7">io 0</text>
<text x="48.1" y="115.3">pas 1</text>
<text x="62" y="115.3">pas 1</text>
<text x="64.4" y="115.3">io 0</text>
<text x="64.4" y="117.8">io 0</text>
<text x="102.6" y="115.3">io 0</text>
<text x="102.6" y="117.8">io 0</text>
<text x="191.3" y="115.3">io 0</text>
<text x="191.3" y="117.8">io 0</text>
<text x="234.7" y="117.8">pwr 0</text>
<text x="234.7" y="115.3">pwr 0</text>
<text x="241.1" y="117.8">sup 0</text>
<text x="64.4" y="120.4">io 0</text>
<text x="64.4" y="122.9">io 0</text>
<text x="64.4" y="125.4">io 0</text>
<text x="102.6" y="120.4">io 0</text>
<text x="102.6" y="122.9">io 0</text>
<text x="102.6" y="125.4">io 0</text>
<text x="190.3" y="122.9">pwr 0</text>
<text x="191.3" y="120.4">in 0</text>
<text x="191.3" y="125.4">io 0</text>
<text x="234.7" y="125.4">io 0</text>
<text x="234.7" y="122.9">pwr 0</text>
<text x="234.7" y="120.4">in 0</text>
<text x="238.6" y="122.9">sup 0</text>
<text x="62" y="128">sup 0</text>
<text x="64.4" y="128">io 0</text>
<text x="64.4" y="130.5">io 0</text>
<text x="102.6" y="128">io 0</text>
<text x="102.6" y="130.5">io 0</text>
<text x="191.3" y="128">io 0</text>
<text x="191.3" y="130.5">io 0</text>
<text x="234.7" y="130.5">io 0</text>
<text x="234.7" y="128">io 0</text>
<text x="191.3" y="133.1">io 0</text>
<text x="191.3" y="135.6">io 0</text>
<text x="234.7" y="135.6">io 0</text>
<text x="234.7" y="133.1">io 0</text>
<text x="191.3" y="138.1">io 0</text>
<text x="191.3" y="140.7">io 0</text>
<text x="191.3" y="143.2">io 0</text>
<text x="234.7" y="143.2">io 0</text>
<text x="234.7" y="140.7">io 0</text>
<text x="234.7" y="138.1">io 0</text>
<text x="85.4" y="148.3" transform="rotate(-90 85.4 148.3)">pwsru0p 0</text>
<text x="191.3" y="145.7">io 0</text>
<text x="191.3" y="148.3">io 0</text>
<text x="234.7" y="148.3">out 0</text>
<text x="234.7" y="145.7">in 0</text>
<text x="100.1" y="153.4">pas 0</text>
<text x="100.1" y="155.9">pas 0</text>
<text x="111.6" y="150.8">pas 0</text>
<text x="111.6" y="155.9">pas 0</text>
<text x="191.3" y="150.8">io 0</text>
<text x="234.7" y="150.8">io 0</text>
<text x="68.4" y="158.4">pas 0</text>
<text x="68.4" y="161">pas 0</text>
<text x="100.1" y="163.5">pas 0</text>
<text x="100.1" y="166.1">pas 0</text>
<text x="111.6" y="163.5">pas 0</text>
<text x="111.6" y="168.6">pas 0</text>
<text x="84.1" y="178.8" transform="rotate(-90 84.1 178.8)">sup 0</text>
<text x="84.1" y="174.8" transform="rotate(-90 84.1 174.8)">pwr 0</text>
<text x="86.6" y="174.8" transform="rotate(-90 86.6 174.8)">pwr 0</text>
</g>
</svg>
